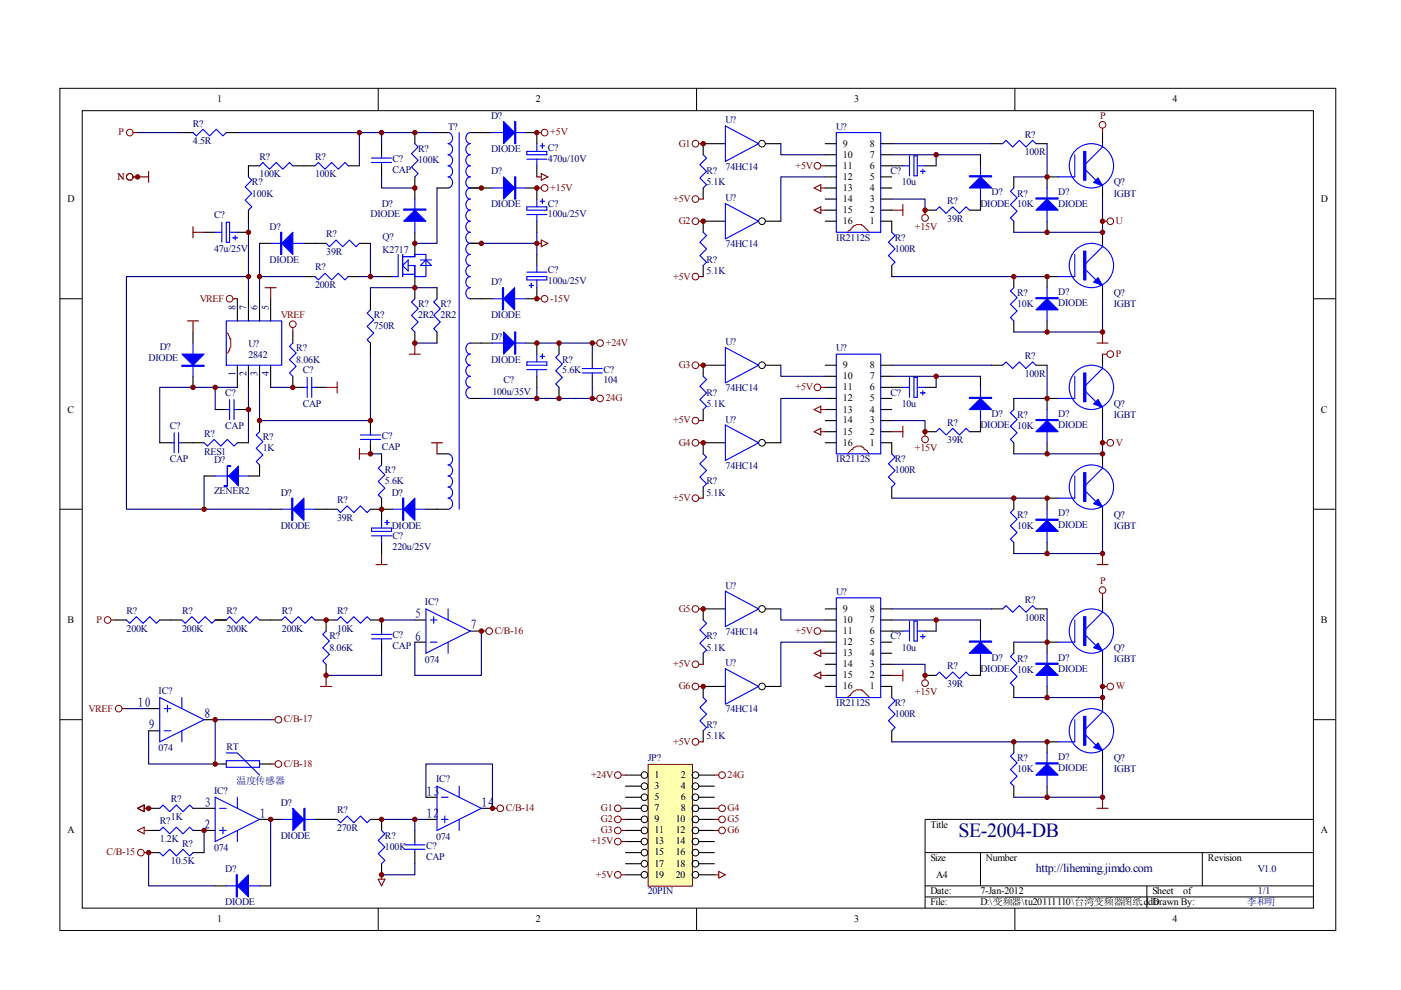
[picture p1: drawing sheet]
<svg xmlns="http://www.w3.org/2000/svg" width="297mm" height="210mm" viewBox="0 0 297 210" stroke-linecap="round" stroke-linejoin="round" font-family="sans-serif">
<g fill="none" stroke="#000" stroke-width=".21">
<path d="M12.7 18.7h270.5v178.6h-270.5zM80.2 18.7v4.7M147.7 18.7v4.7M215.2 18.7v4.7M17.4 23.5h261.1v169h-261.1zM12.7 63.3h4.7M278.4 63.3h4.7M12.7 108h4.7M278.4 108h4.7M12.7 152.6h4.7M278.4 152.6h4.7M278.4 173.7h-82.3v18.8"/>
<path d="M80.2 192.5v4.7M147.7 192.5v4.7M196.1 180.8h82.3M196.1 187.8h82.3M196.1 190.2h82.3M207.9 180.8v7M215.2 192.5v4.7M243.2 187.8v4.7M254.9 180.8v7"/>
<circle cx="161.6" cy="30.5" r=".71"/>
<circle cx="161.6" cy="46.9" r=".71"/>
</g>
<g fill="none" stroke="#000" stroke-width=".23">
<path d="M38.6 28.1h2.3M48 28.1h2.3M55 35.2h-2.3v2.3M62.1 35.2h4.7M73.8 35.2h2.4M80.9 30.5v2.3M80.9 35.2v2.3M88 28.1v2.4M88 37.5v4.7M92.7 28.1h2.3M92.7 39.9h2.3M99.7 28.1h4.7"/>
<path d="M99.7 39.9h4.7M111.5 28.1h2.3v2.4M111.5 39.9h2.3v2.3M113.8 35.2v2.3M149.1 39.9v2.3M153.8 30.5h-4.7v2.3M162.3 30.5h3.3M175 39.9h2.3M175 35.2h2.3M175 37.5h2.3M175 32.8h2.3M175 30.5h2.3"/>
<path d="M186.7 39.9h2.4M186.7 35.2h4.7M186.7 37.5h2.4M186.7 32.8h2.4M186.7 30.5h2.4M196.1 35.2h2.4M207.9 32.8v2.4M210.2 30.5h2.4M214.9 37.5v2.4M219.6 30.5h2.4M224.3 37.5h-2.3v2.4M233.8 28.1v2.4"/>
<path d="M233.8 39.9v2.3M43.3 49.3h2.3M50.3 49.3h2.4M52.7 44.6v2.3M55 51.6h2.4M64.4 51.6h4.7M64.4 58.6h2.4M73.8 58.6h2.4M76.2 51.6h2.3M80.9 58.6h2.3M88 49.3v4.6M88 58.6v4.7"/>
<path d="M99.7 51.6h2.4M113.8 46.9v2.4M113.8 53.9v2.4M149.1 56.3v2.3M153.8 46.9h-4.7v2.4M162.3 46.9h3.3M175 46.9h2.3M175 44.6h2.3M175 42.2h2.3M186.7 46.9h2.4v2.4M186.7 44.6h2.4M186.7 42.2h2.4"/>
<path d="M189.1 56.3v2.3M196.1 44.6h2.4M207.9 42.2v2.4h-2.4M214.9 46.9v2.4M214.9 58.6v2.4M222 46.9v2.4M224.3 58.6h-2.3v2.4M233.8 49.3v2.3M40.9 70.4v2.3M40.9 79.8v2.3M50.3 63.3v4.7M50.3 77.4v4.7"/>
<path d="M52.7 63.3v4.7M52.7 77.4v4.7M55 63.3v4.7M55 77.4v4.7M57.4 63.3v4.7M57.4 77.4v4.7M62.1 70.4v2.3M62.1 79.8v2.3h2.3M78.5 63.3v2.4M78.5 72.7v2.4M88 70.4v2.3M92.7 61v2.3"/>
<path d="M92.7 70.4v2.3M99.7 63.3h4.7M99.7 72.7h4.7M111.5 72.7h2.3v2.4M113.8 61v2.3h-2.3M113.8 79.8v2.3M118.5 72.7v2.4M125.6 75.1v2.3M125.6 79.8v2.3M214.9 68v2.4M222 68v2.4M233.8 61v2.3"/>
<path d="M33.9 93.9h2.3M38.6 93.9h4.7M45.6 86.8h2.4M50.3 93.9h2.4M50.3 86.8h2.4M55 89.2v2.3M55 98.6v2.3h-2.3M66.8 82.1h2.3M78.5 89.2v2.3M78.5 93.9v2.3M80.9 96.2v2.4M92.7 96.2h2.3"/>
<path d="M99.7 84.5h2.4M118.5 82.1v2.4M43.3 100.9h2.3M57.4 108h2.3M66.8 108h4.7M78.5 108h4.7M80.9 105.6v4.7M80.9 115v2.4M90.3 108h4.7M24.5 131.5h2.3M33.9 131.5h4.7M45.6 131.5h2.4"/>
<path d="M55 131.5h4.7M66.8 131.5h4.7M69.1 131.5v2.3M78.5 131.5h2.4v2.3M80.9 136.2v2.3M88 131.5h2.3M88 136.2h2.3M99.7 133.8h2.4M31.5 154.9h2.4M31.5 150.2h2.4M43.3 152.6h2.3M69.1 140.9v2.3"/>
<path d="M31.5 171.4h2.4M31.5 176.1h2.4M40.9 171.4h4.7M40.9 176.1h4.7M45.6 162h2.4M55 162h2.4M55 173.7h4.7M66.8 173.7h4.7M78.5 173.7h2.4v2.4M88 176.1v2.3M90.3 173.7h2.4M90.3 169h2.4"/>
<path d="M102.1 171.4h2.3M31.5 180.8h2.4M40.9 180.8h2.4M45.6 187.8h2.4M55 187.8h2.4M80.9 183.1v2.4M88 180.8v2.3"/>
</g>
<g fill="none" stroke="#00f" stroke-width=".23">
<path d="M40.9 28.1l.7 .7 1.4-1.4 1.4 1.4 1.5-1.4 1.4 1.4 .7-.7M52.7 37.5l.7 .7-1.4 1.4 1.4 1.4-1.4 1.4 1.4 1.5-.7 .7M55 35.2l.7-.7 1.4 1.4 1.5-1.4 1.4 1.4 1.4-1.4 .7 .7M66.8 35.2l.7-.7 1.4 1.4 1.4-1.4 1.4 1.4 1.4-1.4 .7 .7M78.8 33.5h4.2M78.8 34.5h4.2M80.9 32.8v.7M80.9 34.5v.7M88 30.5l.7 .7-1.5 1.4 1.5 1.4-1.5 1.4 1.5 1.4-.7 .7M95 28.1a1.2 1.2 0 0 1 .9 1.2 1.2 1.2 0 0 1-.9 1.2 1.2 1.2 0 0 1 .9 1.1 1.2 1.2 0 0 1-.9 1.2 1.2 1.2 0 0 1 .9 1.2 1.2 1.2 0 0 1-.9 1.2 1.2 1.2 0 0 1 .9 1.1 1.2 1.2 0 0 1-.9 1.2 1.2 1.2 0 0 1 .9 1.2 1.2 1.2 0 0 1-.9 1.2M97.4 28.1v79.9M99.7 28.1a1.2 1.2 0 0 0-.9 1.2 1.2 1.2 0 0 0 .9 1.2 1.21 1.21 0 0 0-.9 1.1 1.21 1.21 0 0 0 .9 1.2 1.2 1.2 0 0 0-.9 1.2 1.2 1.2 0 0 0 .9 1.2 1.2 1.2 0 0 0-.9 1.1 1.2 1.2 0 0 0 .9 1.2 1.2 1.2 0 0 0-.9 1.2 1.2 1.2 0 0 0 .9 1.2 1.2 1.2 0 0 0-.9 1.1 1.2 1.2 0 0 0 .9 1.2 1.2 1.2 0 0 0-.9 1.2 1.2 1.2 0 0 0 .9 1.2 1.2 1.2 0 0 0-.9 1.1 1.2 1.2 0 0 0 .9 1.2 1.21 1.21 0 0 0-.9 1.2 1.21 1.21 0 0 0 .9 1.2 1.2 1.2 0 0 0-.9 1.1 1.2 1.2 0 0 0 .9 1.2 1.2 1.2 0 0 0-.9 1.2 1.2 1.2 0 0 0 .9 1.1 1.2 1.2 0 0 0-.9 1.2 1.2 1.2 0 0 0 .9 1.2 1.2 1.2 0 0 0-.9 1.2 1.2 1.2 0 0 0 .9 1.1 1.2 1.2 0 0 0-.9 1.2 1.2 1.2 0 0 0 .9 1.2 1.2 1.2 0 0 0-.9 1.2 1.2 1.2 0 0 0 .9 1.1"/>
<path d="M104.4 28.1h7.1M104.4 39.9h7.1M111.7 32.1h4.2v.7h-4.2zM111.7 33.7h4.2M113.8 30.5v1.6M113.8 33.7v1.5M114.5 30.9h1M115 30.5v.9M149.1 32.8l.7 .7-1.4 1.4 1.4 1.4-1.4 1.4 1.4 1.5-.7 .7M153.8 26.7l7.1 3.8-7.1 3.7zM177.3 28.1h9.4v21.2h-9.4zM191.4 35.2h1.4"/>
<path d="M192.8 33v4.3M193.8 33h.7v4.3h-.7zM194.5 35.2h1.6M195.2 36.3h.9M195.7 35.9v.9M207.9 35.2v7M212.6 30.5l.7-.7 1.4 1.4 1.4-1.4 1.4 1.4 1.4-1.4 .7 .7M214.9 39.9l-.7 .7 1.4 1.4-1.4 1.4 1.4 1.4-1.4 1.4 .7 .7M222 39.9v7M227.9 32.8v4.7h-3.6M230.2 36.1l2.1 2.1M233.8 30.5v.7l-3.6 3.5"/>
<path d="M233.8 39.4v.5M45.6 49.3h1.4M47 47.1v4.3M48 47.1h.7v4.3h-.7zM48.7 49.3h1.6M49.4 50.4h.9M49.9 50v.9M57.4 51.6h7M66.8 58.6l.7 .7 1.4-1.4 1.4 1.4 1.4-1.4 1.4 1.4 .7-.7M69.1 51.6l.7 .7 1.5-1.4 1.4 1.4 1.4-1.4 1.4 1.4 .7-.7M84.4 53.9v4.7h-1.2M85.4 54.4h2.6v-.5h2.3v4.7h-2.3v-2.3h-1.5"/>
<path d="M85.4 53.9v4.7M85.4 58.2h2.6M85.4 56.3l1.1-1.2v2.4zM88 42.2v7.1M89.1 56.3l1.2-1.2 1.2 1.2zM89.1 55.1h2.4M111.7 58.6h4.2v.7h-4.2zM111.7 43.9h4.2v.7h-4.2zM111.7 45.5h4.2M111.7 57.7h4.2M113.8 42.2v1.7M113.8 45.5v1.4"/>
<path d="M113.8 56.3v1.4M113.8 59.3v1.7M114.5 42.7h1M115 42.2v.9M149.1 49.3l.7 .7-1.4 1.4 1.4 1.4-1.4 1.4 1.4 1.4-.7 .7M153.8 43.1l7.1 3.8-7.1 3.8zM189.1 49.3l.7 .7-1.4 1.4 1.4 1.4-1.4 1.4 1.4 1.4-.7 .7M198.5 44.6l.7-.7 1.4 1.4 1.4-1.4 1.4 1.4 1.4-1.4 .7 .7M227.9 53.9v4.7h-3.6M230.2 57.2l2.1 2.1M233.8 51.6v.7l-3.6 3.5M40.9 72.7v7.1"/>
<path d="M48 68h11.7v9.4h-11.7zM62.1 72.7l-.7 .7 1.4 1.5-1.4 1.4 1.4 1.4-1.4 1.4 .7 .7M78.5 65.7l-.7 .7 1.5 1.4-1.5 1.4 1.5 1.4-1.5 1.4 .7 .7M88 63.3l-.8 .7 1.5 1.5-1.5 1.4 1.5 1.4-1.5 1.4 .8 .7M92.7 63.3l-.8 .7 1.5 1.5-1.5 1.4 1.5 1.4-1.5 1.4 .8 .7M99.7 72.7a1.2 1.2 0 0 0-.9 1.2 1.2 1.2 0 0 0 .9 1.2 1.2 1.2 0 0 0-.9 1.2 1.2 1.2 0 0 0 .9 1.1 1.21 1.21 0 0 0-.9 1.2 1.21 1.21 0 0 0 .9 1.2 1.2 1.2 0 0 0-.9 1.2 1.2 1.2 0 0 0 .9 1.1 1.2 1.2 0 0 0-.9 1.2 1.2 1.2 0 0 0 .9 1.2M104.4 63.3h7.1M104.4 72.7h7.1M111.7 76.7h4.2v.7h-4.2zM111.7 78.4h4.2M112.2 60.5h.9M112.6 60.1v.9"/>
<path d="M113.8 75.1v1.6M113.8 78.4v1.4M114.5 75.6h1M115 75.1v.9M118.5 75.1l-.7 .7 1.4 1.4-1.4 1.4 1.4 1.4-1.4 1.4 .7 .7M123.5 78.1h4.2M123.5 79.1h4.2M125.6 77.4v.7M125.6 79.1v.7M214.9 61l-.7 .7 1.4 1.4-1.4 1.4 1.4 1.4-1.4 1.4 .7 .7M222 61v7M233.8 60.5v.5"/>
<path d="M36.2 93.9h.7M36.9 91.8v4.2M37.9 93.9h.7M37.9 91.8v4.2M43.3 93.9l.7 .7 1.4-1.4 1.4 1.4 1.4-1.4 1.4 1.4 .7-.7M48 86.8h.7M48.7 84.7v4.2M49.6 86.8h.7M49.6 84.7v4.2M55 91.5l-.7 .7 1.4 1.4-1.4 1.5 1.4 1.4-1.4 1.4 .7 .7M64.4 82.1h.7M65.1 80v4.2"/>
<path d="M66.1 82.1h.7M66.1 80v4.2M76.4 93.2h4.3M76.4 92.2h4.3M78.5 91.5v.7M78.5 93.2v.7M80.9 98.6l-.7 .7 1.4 1.4-1.4 1.4 1.4 1.4-1.4 1.4 .7 .7M95 96.2a1.2 1.2 0 0 1 .9 1.2 1.2 1.2 0 0 1-.9 1.2 1.2 1.2 0 0 1 .9 1.1 1.2 1.2 0 0 1-.9 1.2 1.2 1.2 0 0 1 .9 1.2 1.2 1.2 0 0 1-.9 1.2 1.2 1.2 0 0 1 .9 1.1 1.2 1.2 0 0 1-.9 1.2 1.2 1.2 0 0 1 .9 1.2 1.2 1.2 0 0 1-.9 1.2M45.6 100.9h7.1M59.7 108h7.1M71.5 108l.7 .7 1.4-1.4 1.4 1.4 1.4-1.4 1.4 1.4 .7-.7M78.8 112h4.2v.7h-4.2z"/>
<path d="M78.8 113.6h4.2M80.9 110.3v1.7M80.9 113.6v1.4M81.6 110.8h.9M82.1 110.3v1M83.2 108h7.1M26.8 131.5l.7 .7 1.4-1.4 1.4 1.4 1.4-1.4 1.5 1.4 .7-.7M38.6 131.5l.7 .7 1.4-1.4 1.4 1.4 1.4-1.4 1.4 1.4 .7-.7M48 131.5l.7-.7 1.4 1.4 1.4-1.4 1.4 1.4 1.4-1.4 .7 .7M59.7 131.5l.7-.7 1.4 1.4 1.5-1.4 1.4 1.4 1.4-1.4 .7 .7M69.1 133.8l-.7 .7 1.4 1.4-1.4 1.4 1.4 1.4-1.4 1.4 .7 .8M71.5 131.5l.7-.7 1.4 1.4 1.4-1.4 1.4 1.4 1.4-1.4 .7 .7"/>
<path d="M78.8 134.5h4.2M78.8 135.4h4.2M80.9 133.8v.7M80.9 135.4v.8M90.3 129.1l9.4 4.7-9.4 4.7zM91.2 136.2h1.5M91.2 131.5h1.5M91.9 130.8v1.4M95 129.1v2.4M95 136.2v2.3M33.9 147.9l9.4 4.7-9.4 4.7zM34.8 154.9h1.4"/>
<path d="M34.8 150.2h1.4M35.5 149.5v1.4M38.6 147.9v2.3M38.6 154.9v2.4M48 159.6h2.3l4.7 4.7M33.9 171.4l.7-.7 1.4 1.4 1.4-1.4 1.4 1.4 1.4-1.4 .7 .7M33.9 176.1l.7-.7 1.4 1.4 1.4-1.4 1.4 1.4 1.4-1.4 .7 .7M45.6 169l9.4 4.7-9.4 4.7zM46.6 171.4h1.4M46.6 176.1h1.4M47.3 175.4v1.4M48 161.3h7v1.4h-7z"/>
<path d="M50.3 169v2.4M50.3 176.1v2.3M59.7 173.7h7.1M71.5 173.7l.7 .7 1.4-1.4 1.4 1.4 1.4-1.4 1.4 1.4 .7-.7M80.9 176.1l.7 .7-1.4 1.4 1.4 1.4-1.4 1.4 1.4 1.4-.7 .7M85.8 179.1h4.3M88 178.4v.7M92.7 166.7l9.4 4.7-9.4 4.7zM93.6 173.7h1.4M93.6 169h1.4M94.3 173v1.4M97.4 166.7v2.3"/>
<path d="M97.4 173.7v2.4M33.9 180.8l.7 .7 1.4-1.4 1.4 1.4 1.4-1.4 1.4 1.4 .7-.7M48 187.8h7M85.8 180.1h4.3M88 180.1v.7"/>
<circle cx="231.4" cy="35.2" r="4.7"/>
<circle cx="231.4" cy="56.3" r="4.7"/>
</g>
<g fill="#00f" stroke="#00f" stroke-width=".23">
<path d="M85.6 46.9l2.4-2.3 2.3 2.3z"/>
<path d="M59.7 51.6l2.4-2.3v4.6z"/>
<path d="M38.6 75.1h4.7l-2.4 2.3z"/>
<path d="M85.6 108l2.4-2.4v4.7z"/>
<path d="M62.1 108l2.3-2.4v4.7z"/>
<path d="M48.4 100.9l2.2-2.1v4.2z"/>
<path d="M50.3 187.8l2.4-2.3v4.7z"/>
<path d="M62.1 171.4l2.3 2.3-2.3 2.4z"/>
<path d="M106.8 25.8l2.3 2.3-2.3 2.4z"/>
<path d="M106.8 37.5l2.3 2.4-2.3 2.3z"/>
<path d="M109.1 61v4.7l-2.3-2.4z"/>
<path d="M106.8 70.4l2.3 2.3-2.3 2.4z"/>
<path d="M231.9 38.7l.9-1 1 1.7z"/>
<path d="M232.8 58.9l1 1.6-1.9-.7z"/>
<path d="M219.6 44.6l2.4-2.4 2.3 2.4z"/>
<path d="M219.6 65.7l2.4-2.4 2.3 2.4z"/>
<path d="M205.5 39.9l2.4-2.4 2.3 2.4z"/>
<path d="M85.6 44.3h4.7v.3h-4.7z" fill-rule="evenodd"/>
<path d="M59.5 49.3h.2v4.6h-.2z" fill-rule="evenodd"/>
<path d="M38.6 77.4h4.7v.3h-4.7z" fill-rule="evenodd"/>
<path d="M85.4 105.6h.2v4.7h-.2z" fill-rule="evenodd"/>
<path d="M61.8 105.6h.3v4.7h-.3z" fill-rule="evenodd"/>
<path d="M48.2 98.8h.7h-.7v4.2h-.7h.7z" fill-rule="evenodd"/>
<path d="M50.1 185.5h.2v4.7h-.2z" fill-rule="evenodd"/>
<path d="M64.4 171.4h.3v4.7h-.3z" fill-rule="evenodd"/>
<path d="M109.1 25.8h.3v4.7h-.3z" fill-rule="evenodd"/>
<path d="M109.1 37.5h.3v4.7h-.3z" fill-rule="evenodd"/>
<path d="M106.5 61h.3v4.7h-.3z" fill-rule="evenodd"/>
<path d="M109.1 70.4h.3v4.7h-.3z" fill-rule="evenodd"/>
<path d="M229.8 32.1h.4v6.1h-.4z" fill-rule="evenodd"/>
<path d="M229.8 53.2h.4v6.1h-.4z" fill-rule="evenodd"/>
<path d="M219.6 42h4.7v.2h-4.7z" fill-rule="evenodd"/>
<path d="M219.6 63.1h4.7v.2h-4.7z" fill-rule="evenodd"/>
<path d="M205.5 37.3h4.7v.2h-4.7z" fill-rule="evenodd"/>
</g>
<g fill="none" stroke="#800000" stroke-width=".21">
<circle cx="27.5" cy="37.5" r=".71"/>
<circle cx="27.5" cy="28.1" r=".71"/>
<circle cx="115.5" cy="39.9" r=".71"/>
<circle cx="115.5" cy="28.1" r=".71"/>
<circle cx="147.5" cy="30.5" r=".71"/>
<circle cx="173.3" cy="35.2" r=".71"/>
<circle cx="233.8" cy="26.5" r=".71"/>
<circle cx="147.5" cy="46.9" r=".71"/>
<circle cx="147.5" cy="42.2" r=".71"/>
<circle cx="147.5" cy="58.6" r=".71"/>
<circle cx="196.1" cy="46.2" r=".71"/>
<circle cx="235.4" cy="46.9" r=".7"/>
<circle cx="48.7" cy="63.3" r=".71"/>
<circle cx="62.1" cy="68.7" r=".71"/>
<circle cx="115.5" cy="63.3" r=".71"/>
<circle cx="127.2" cy="72.7" r=".71"/>
<circle cx="127.2" cy="84.5" r=".71"/>
<circle cx="22.8" cy="131.5" r=".7"/>
<circle cx="103.7" cy="133.8" r=".71"/>
<circle cx="25.2" cy="150.2" r=".71"/>
<circle cx="59" cy="152.6" r=".71"/>
<circle cx="59" cy="162" r=".71"/>
<circle cx="106.1" cy="171.4" r=".71"/>
<circle cx="29.9" cy="180.8" r=".7"/>
</g>
<g fill="none" stroke="#800000" stroke-width=".23">
<path d="M28.2 28.1h1M28.2 37.5h3.3M31.5 36.3v2.4M113.8 28.1h1M113.8 37.5h1M113.8 39.9h1M114.8 36.8l1.4 .7-1.4 .7zM148.2 30.5h.9M172.6 39.9l1.4-.7v1.4zM174 39.9h1M174 35.2h1M233.8 27.2v.9"/>
<path d="M40.9 48.1v2.3M40.9 49.3h2.4M113.8 51.6h1M114.8 50.9l1.4 .7-1.4 .7zM148.2 46.9h.9M148.2 42.2h.9M148.2 58.6h.9M172.6 44.6l1.4-.7v1.4zM174 44.6h1M189.1 44.6h2.3M191.4 43.4v2.3M196.1 44.6v.9"/>
<path d="M233.8 46.9h.9M39.7 68h2.4M40.9 68v2.4M49.4 63.3h.9M56.2 61h2.4M57.4 61v2.3M62.1 69.5v.9M86.8 75.1h2.3M88 72.7v2.4M113.8 63.3h1M125.6 72.7h.9M232.6 72.7h2.3"/>
<path d="M233.8 70.4v2.3M69.1 82.1h2.4M71.5 81v2.3M76.2 95.1v2.3M76.2 96.2h2.3M91.5 93.9h2.3M92.7 93.9v2.3M125.6 84.5h.9M79.7 119.7h2.4M80.9 117.4v2.3M23.5 131.5h1M102.1 133.8h.9"/>
<path d="M25.9 150.2h.9M57.4 152.6h.9M68 145.5h2.3M69.1 143.2v2.3M29.2 171.4l1.4-.7v1.4zM29.2 176.1l1.4-.7v1.4zM30.6 171.4h.9M30.6 176.1h.9M57.4 162h.9M104.4 171.4h1M30.6 180.8h.9M80.2 186.4h1.4l-.7 1.4z"/>
<path d="M80.9 185.5v.9"/>
</g>
<g fill="#800000" stroke="#800000" stroke-width=".21">
<circle cx="29.2" cy="37.5" r=".47"/>
<circle cx="55" cy="58.6" r=".47"/>
<circle cx="78.5" cy="58.6" r=".47"/>
<circle cx="88" cy="28.1" r=".47"/>
<circle cx="80.9" cy="28.1" r=".47"/>
<circle cx="88" cy="39.9" r=".47"/>
<circle cx="88" cy="51.6" r=".47"/>
<circle cx="88" cy="72.7" r=".47"/>
<circle cx="40.9" cy="82.1" r=".47"/>
<circle cx="52.7" cy="86.8" r=".47"/>
<circle cx="45.6" cy="82.1" r=".47"/>
<circle cx="62.1" cy="82.1" r=".47"/>
<circle cx="88" cy="61" r=".47"/>
<circle cx="78.5" cy="89.2" r=".47"/>
<circle cx="55" cy="89.2" r=".47"/>
<circle cx="52.7" cy="58.6" r=".47"/>
<circle cx="43.3" cy="108" r=".47"/>
<circle cx="52.7" cy="49.3" r=".47"/>
<circle cx="69.1" cy="131.5" r=".47"/>
<circle cx="102.1" cy="133.8" r=".47"/>
<circle cx="80.9" cy="131.5" r=".47"/>
<circle cx="69.1" cy="143.2" r=".47"/>
<circle cx="45.6" cy="162" r=".47"/>
<circle cx="45.6" cy="152.6" r=".47"/>
<circle cx="31.5" cy="171.4" r=".47"/>
<circle cx="57.4" cy="173.7" r=".47"/>
<circle cx="43.3" cy="176.1" r=".47"/>
<circle cx="80.9" cy="173.7" r=".47"/>
<circle cx="88" cy="173.7" r=".47"/>
<circle cx="80.9" cy="185.5" r=".47"/>
<circle cx="104.4" cy="171.4" r=".47"/>
<circle cx="31.5" cy="180.8" r=".47"/>
<circle cx="102.1" cy="39.9" r=".47"/>
<circle cx="113.8" cy="28.1" r=".47"/>
<circle cx="113.8" cy="39.9" r=".47"/>
<circle cx="113.8" cy="63.3" r=".47"/>
<circle cx="102.1" cy="51.6" r=".47"/>
<circle cx="113.8" cy="51.6" r=".47"/>
<circle cx="113.8" cy="84.5" r=".47"/>
<circle cx="125.6" cy="84.5" r=".47"/>
<circle cx="118.5" cy="84.5" r=".47"/>
<circle cx="125.6" cy="72.7" r=".47"/>
<circle cx="113.8" cy="72.7" r=".47"/>
<circle cx="118.5" cy="72.7" r=".47"/>
<circle cx="80.9" cy="108" r=".47"/>
<circle cx="78.5" cy="96.2" r=".47"/>
<circle cx="76.2" cy="28.1" r=".47"/>
<circle cx="196.1" cy="44.6" r=".47"/>
<circle cx="233.8" cy="49.3" r=".47"/>
<circle cx="222" cy="49.3" r=".47"/>
<circle cx="222" cy="37.5" r=".47"/>
<circle cx="198.5" cy="32.8" r=".47"/>
<circle cx="214.9" cy="58.6" r=".47"/>
<circle cx="222" cy="58.6" r=".47"/>
<circle cx="222" cy="70.4" r=".47"/>
<circle cx="233.8" cy="70.4" r=".47"/>
<circle cx="233.8" cy="46.9" r=".47"/>
<circle cx="149.1" cy="30.5" r=".47"/>
<circle cx="149.1" cy="46.9" r=".47"/>
</g>
<path d="M179.7 49.3l.4-.5h.3v-.3l.4-.4a2.17 2.17 0 0 1 1.9-.5v.2h.3l1.4 1.5M48 70.4l.4 .5 .3 .4v.5h.2v1.9l-.2 .2v.5h-.3v.2l-.4 .5" fill="none" stroke="#f00" stroke-width=".23"/>
<g fill="none" stroke="#000080" stroke-width=".23">
<path d="M29.2 28.1h9.4M50.3 28.1h42.4M76.2 28.1v7.1M80.9 37.5v2.4h7.1M80.9 28.1v2.4M92.7 39.9v11.7h-4.7M165.6 30.5v2.3h9.4M175 37.5h-9.4v9.4M189.1 30.5h21.1M189.1 32.8h18.8M198.5 32.8v2.4M222 30.5v7h-7.1"/>
<path d="M52.7 58.6h-25.9v49.4h30.6M52.7 46.9v16.4M55 51.6v11.7M55 58.6h9.4M76.2 58.6h4.7M78.5 51.6v7M102.1 51.6h11.7M113.8 49.3v4.6M189.1 42.2h7v2.4M189.1 58.6h32.9M233.8 42.2v7.1h-18.9M78.5 75.1v14.1h-23.5v-7.1"/>
<path d="M88 72.7h4.7M92.7 61h-14.2v2.3M113.8 72.7h11.8v2.4M233.8 63.3v7.1h-18.9M45.6 82.1v4.7M50.3 82.1h-16.4v11.8M52.7 82.1v11.8M57.4 82.1h4.7M78.5 96.2h2.4M113.8 82.1v2.4h-11.7M125.6 82.1v2.4h-11.8M43.3 100.9v7.1"/>
<path d="M80.9 138.5v4.7h-11.8M80.9 131.5h7.1M102.1 133.8v9.4h-14.1v-7M26.8 150.2h4.7M57.4 152.6h-11.8v9.4h-14.1v-7.1M43.3 176.1v4.7M57.4 173.7v14.1M80.9 173.7h9.4M88 173.7v2.4M90.3 169v-7h14.1v9.4M31.5 180.8v7h14.1M88 183.1v2.4h-7.1"/>
</g>
<path d="M137.5 162.2h9.3v25.7h-9.3z" fill="#ffffb0"/>
<g fill="none" stroke="#800000" stroke-width=".21">
<path d="M137.4 162.1h9.4v25.8h-9.4z"/>
<circle cx="147.5" cy="77.4" r=".71"/>
<circle cx="235.4" cy="75.1" r=".7"/>
<circle cx="147.5" cy="93.9" r=".71"/>
<circle cx="147.5" cy="89.2" r=".71"/>
<circle cx="173.3" cy="82.1" r=".71"/>
<circle cx="196.1" cy="93.2" r=".71"/>
<circle cx="235.4" cy="93.9" r=".7"/>
<circle cx="147.5" cy="105.6" r=".71"/>
<circle cx="147.4" cy="129.1" r=".71"/>
<circle cx="173.3" cy="133.8" r=".71"/>
<circle cx="233.8" cy="125.1" r=".71"/>
<circle cx="147.4" cy="157.3" r=".71"/>
<circle cx="147.4" cy="145.5" r=".71"/>
<circle cx="147.4" cy="140.8" r=".71"/>
<circle cx="196.1" cy="144.8" r=".71"/>
<circle cx="235.4" cy="145.5" r=".71"/>
<circle cx="131" cy="173.7" r=".71"/>
<circle cx="131" cy="176.1" r=".71"/>
<circle cx="131" cy="164.3" r=".71"/>
<circle cx="131" cy="171.4" r=".71"/>
<circle cx="131" cy="178.4" r=".71"/>
<circle cx="153.1" cy="173.7" r=".71"/>
<circle cx="153.1" cy="176.1" r=".71"/>
<circle cx="153.1" cy="164.3" r=".71"/>
<circle cx="153.1" cy="171.4" r=".71"/>
<circle cx="131" cy="185.5" r=".71"/>
</g>
<g fill="none" stroke="#000" stroke-width=".21">
<circle cx="161.6" cy="77.4" r=".71"/>
<circle cx="161.6" cy="93.9" r=".71"/>
<circle cx="161.6" cy="129.1" r=".71"/>
<circle cx="161.6" cy="145.5" r=".71"/>
<circle cx="136.6" cy="173.7" r=".71"/>
<circle cx="136.6" cy="176.1" r=".71"/>
<circle cx="136.6" cy="164.3" r=".7"/>
<circle cx="136.6" cy="171.4" r=".7"/>
<circle cx="136.6" cy="169" r=".7"/>
<circle cx="136.6" cy="178.4" r=".7"/>
<circle cx="136.6" cy="166.7" r=".7"/>
<circle cx="147.4" cy="173.7" r=".71"/>
<circle cx="147.4" cy="176.1" r=".71"/>
<circle cx="147.5" cy="164.3" r=".71"/>
<circle cx="147.5" cy="171.4" r=".71"/>
<circle cx="147.5" cy="169" r=".71"/>
<circle cx="147.5" cy="178.4" r=".71"/>
<circle cx="147.5" cy="166.7" r=".71"/>
<circle cx="136.6" cy="180.8" r=".7"/>
<circle cx="136.6" cy="183.1" r=".7"/>
<circle cx="136.6" cy="185.5" r=".7"/>
<circle cx="147.5" cy="180.8" r=".71"/>
<circle cx="147.5" cy="183.1" r=".71"/>
<circle cx="147.5" cy="185.5" r=".71"/>
</g>
<g fill="none" stroke="#000" stroke-width=".23">
<path d="M153.8 77.4h-4.7v2.4M162.3 77.4h3.3M175 79.8h2.3M175 77.4h2.3M186.7 79.8h2.4M186.7 77.4h2.4M207.9 79.8v2.3M210.2 77.4h2.4M219.6 77.4h2.4M233.8 75.1v2.3M149.1 86.8v2.4M153.8 93.9h-4.7v2.3"/>
<path d="M162.3 93.9h3.3M175 93.9h2.3M175 91.5h2.3M175 89.2h2.3M175 86.8h2.3M175 84.5h2.3M175 82.1h2.3M186.7 93.9h2.4v2.3M186.7 91.5h2.4M186.7 89.2h2.4M186.7 86.8h2.4M186.7 84.5h2.4"/>
<path d="M186.7 82.1h4.7M196.1 91.5h2.4M196.1 82.1h2.4M207.9 89.2v2.3h-2.4M214.9 84.5v2.3M214.9 93.9v2.3M222 93.9v2.3M224.3 84.5h-2.3v2.3M233.8 86.8v2.4M233.8 96.2v2.4M149.1 103.3v2.3M189.1 103.3v2.3"/>
<path d="M214.9 105.6v2.4M214.9 115v2.4M222 115v2.4M224.3 105.6h-2.3v2.4M233.8 108v2.3M149.1 138.5v2.4M153.8 129.1h-4.7v2.4M162.3 129.1h3.3M175 138.5h2.3M175 136.2h2.3M175 133.8h2.3M175 131.5h2.3"/>
<path d="M175 129.1h2.3M186.7 138.5h2.4M186.7 136.2h2.4M186.7 133.8h4.7M186.7 131.5h2.4M186.7 129.1h2.4M196.1 133.8h2.4M207.9 131.5v2.3M210.2 129.1h2.4M214.9 136.2v2.3M219.6 129.1h2.4M224.3 136.2h-2.3v2.3"/>
<path d="M233.8 126.8v2.3M233.8 138.5v2.4M149.1 154.9v2.4M153.8 145.5h-4.7v2.4M162.3 145.5h3.3M175 145.5h2.3M175 143.2h2.3M175 140.9h2.3M186.7 145.5h2.4v2.4M186.7 143.2h2.4M186.7 140.9h2.4M189.1 154.9v2.4"/>
<path d="M196.1 143.2h2.4M207.9 140.9v2.3h-2.4M214.9 145.5v2.4M214.9 157.3v2.3M222 145.5v2.4M224.3 157.3h-2.3v2.3M233.8 147.9v2.3M233.8 159.6v2.4M132.6 164.3h3.3M132.6 166.7h3.3M132.6 169h3.3M132.6 171.4h3.3"/>
<path d="M132.6 173.7h3.3M132.6 176.1h3.3M132.6 178.4h3.3M148.2 164.3h3.2M148.2 166.7h3.2M148.2 169h3.2M148.2 171.4h3.2M148.2 173.7h3.2M148.2 176.1h3.2M148.2 178.4h3.2M214.9 166.7v2.3M222 166.7v2.3"/>
<path d="M132.6 180.8h3.3M132.6 183.1h3.3M132.6 185.5h3.3M148.2 180.8h3.2M148.2 183.1h3.2M148.2 185.5h3.2"/>
</g>
<g fill="none" stroke="#800000" stroke-width=".23">
<path d="M148.2 77.4h.9M233.8 75.1h.9M148.2 93.9h.9M148.2 89.2h.9M172.6 86.8l1.4-.7v1.4zM172.6 91.5l1.4-.7v1.4zM174 91.5h1M174 82.1h1M174 86.8h1M189.1 91.5h2.3M191.4 90.4v2.3M196.1 91.5v1"/>
<path d="M233.8 93.9h.9M148.2 105.6h.9M232.6 119.7h2.3M233.8 117.4v2.3M148.2 129.1h.9M172.6 138.5l1.4-.7v1.4zM174 133.8h1M174 138.5h1M233.8 125.8v1M148.2 145.5h.9M148.2 140.9h.9M148.2 157.3h.9"/>
<path d="M172.6 143.2l1.4-.7v1.4zM174 143.2h1M189.1 143.2h2.3M191.4 142v2.4M196.1 143.2v.9M233.8 145.5h.9M131.7 164.3h.9M131.7 178.4h.9M131.7 171.4h.9M131.7 173.7h.9M131.7 176.1h.9M151.4 164.3h1"/>
<path d="M151.4 171.4h1M151.4 173.7h1M151.4 176.1h1M232.6 171.4h2.3M233.8 169v2.4M131.7 185.5h.9M151.4 185.5h1M152.4 184.8l1.4 .7-1.4 .7z"/>
</g>
<path d="M179.7 96.2l.9-.9h.2a1.27 1.27 0 0 1 1.7-.7l.5 .2 .2 .5 .7 .2v.3l.5 .4M179.7 147.9l.4-.5h.3v-.2l.4-.5a2.18 2.18 0 0 1 1.9-.4v.2h.3l1.4 1.4" fill="none" stroke="#f00" stroke-width=".23"/>
<g fill="none" stroke="#00f" stroke-width=".23">
<path d="M149.1 79.8l.7 .7-1.4 1.4 1.4 1.4-1.4 1.4 1.4 1.4-.7 .7M153.8 73.7l7.1 3.7-7.1 3.8zM177.3 75.1h9.4v21.1h-9.4zM212.6 77.4l.7-.7 1.4 1.4 1.4-1.4 1.4 1.4 1.4-1.4 .7 .7M227.9 79.8v4.7h-3.6M233.8 77.4v.7l-3.6 3.6M149.1 96.2l.7 .7-1.4 1.4 1.4 1.4-1.4 1.5 1.4 1.4-.7 .7M153.8 90.1l7.1 3.8-7.1 3.7zM189.1 96.2l.7 .7-1.4 1.4 1.4 1.4-1.4 1.5 1.4 1.4-.7 .7M191.4 82.1h1.4M192.8 80v4.2M193.8 80h.7v4.2h-.7z"/>
<path d="M194.5 82.1h1.6M195.2 83.3h.9M195.7 82.8v1M198.5 91.5l.7-.7 1.4 1.4 1.4-1.4 1.4 1.4 1.4-1.4 .7 .7M207.9 82.1v7.1M214.9 86.8l-.7 .7 1.4 1.4-1.4 1.5 1.4 1.4-1.4 1.4 .7 .7M222 86.8v7.1M230.2 83.1l2.1 2.1M233.8 98.6v.7l-3.6 3.5M233.8 86.4v.4M214.9 108l-.7 .7 1.4 1.4-1.4 1.4 1.4 1.4-1.4 1.4 .7 .7M222 108v7"/>
<path d="M227.9 100.9v4.7h-3.6M230.2 104.2l2.1 2.1M233.8 107.5v.5M149.1 131.5l.7 .7-1.4 1.4 1.4 1.4-1.4 1.4 1.4 1.4-.7 .7M153.8 125.3l7.1 3.8-7.1 3.8zM177.3 126.8h9.4v21.1h-9.4zM191.4 133.8h1.4M192.8 131.7v4.2M193.8 131.7h.7v4.2h-.7zM194.5 133.8h1.6M195.2 135h.9M195.7 134.5v.9"/>
<path d="M207.9 133.8v7.1M212.6 129.1l.7-.7 1.4 1.4 1.4-1.4 1.4 1.4 1.4-1.4 .7 .7M214.9 138.5l-.7 .7 1.4 1.4-1.4 1.4 1.4 1.4-1.4 1.4 .7 .7M222 138.5v7M227.9 131.5v4.7h-3.6M230.2 134.7l2.1 2.2M233.8 129.1v.7l-3.6 3.5M233.8 138v.5M149.1 147.9l.7 .7-1.4 1.4 1.4 1.4-1.4 1.4 1.4 1.4-.7 .7M153.8 141.8l7.1 3.7-7.1 3.8zM189.1 147.9l.7 .7-1.4 1.4 1.4 1.4-1.4 1.4 1.4 1.4-.7 .7M198.5 143.2l.7-.7 1.4 1.4 1.4-1.4 1.4 1.4 1.4-1.4 .7 .7"/>
<path d="M214.9 159.6l-.7 .7 1.4 1.5-1.4 1.4 1.4 1.4-1.4 1.4 .7 .7M222 159.6v7.1M227.9 152.6v4.7h-3.6M230.2 155.9l2.1 2.1M233.8 150.2v.7l-3.6 3.6M233.8 159.2v.4"/>
<circle cx="231.4" cy="82.1" r="4.7"/>
<circle cx="231.4" cy="103.3" r="4.7"/>
<circle cx="231.4" cy="133.8" r="4.7"/>
<circle cx="231.4" cy="154.9" r="4.7"/>
</g>
<g fill="#00f" stroke="#00f" stroke-width=".23">
<path d="M231.9 85.7l.9-1 1 1.7z"/>
<path d="M232.8 105.9l1 1.6-1.9-.7z"/>
<path d="M219.6 91.5l2.4-2.3 2.3 2.3z"/>
<path d="M219.6 112.7l2.4-2.4 2.3 2.4z"/>
<path d="M205.5 86.8l2.4-2.3 2.3 2.3z"/>
<path d="M232.8 136.4l1 1.6-1.9-.7z"/>
<path d="M232.8 157.5l1 1.7-1.9-.7z"/>
<path d="M219.6 143.2l2.4-2.3 2.3 2.3z"/>
<path d="M219.6 164.3l2.4-2.3 2.3 2.3z"/>
<path d="M205.5 138.5l2.4-2.3 2.3 2.3z"/>
<path d="M229.8 79.1h.4v6.1h-.4z" fill-rule="evenodd"/>
<path d="M229.8 100.2h.4v6.1h-.4z" fill-rule="evenodd"/>
<path d="M219.6 88.9h4.7v.3h-4.7z" fill-rule="evenodd"/>
<path d="M219.6 110.1h4.7v.2h-4.7z" fill-rule="evenodd"/>
<path d="M205.5 84.2h4.7v.3h-4.7z" fill-rule="evenodd"/>
<path d="M229.8 130.8h.4v6.1h-.4z" fill-rule="evenodd"/>
<path d="M229.8 151.9h.4v6.1h-.4z" fill-rule="evenodd"/>
<path d="M219.6 140.6h4.7v.3h-4.7z" fill-rule="evenodd"/>
<path d="M219.6 161.8h4.7v.2h-4.7z" fill-rule="evenodd"/>
<path d="M205.5 135.9h4.7v.3h-4.7z" fill-rule="evenodd"/>
</g>
<g fill="none" stroke="#000080" stroke-width=".23">
<path d="M165.6 77.4v2.4h9.4M189.1 77.4h21.1M189.1 79.8h18.8M198.5 79.8v2.3M222 77.4v7.1h-7.1M175 84.5h-9.4v9.4M189.1 89.2h7v2.3M233.8 89.2v7h-18.9M189.1 105.6h32.9M233.8 110.3v7.1h-18.9M165.6 129.1v2.4h9.4M175 136.2h-9.4v9.3"/>
<path d="M189.1 129.1h21.1M189.1 131.5h18.8M198.5 131.5v2.3M222 129.1v7.1h-7.1M189.1 140.9h7v2.3M189.1 157.3h32.9M233.8 140.9v7h-18.9M233.8 162v7h-18.9"/>
</g>
<g fill="#800000" stroke="#800000" stroke-width=".21">
<circle cx="222" cy="84.5" r=".47"/>
<circle cx="222" cy="105.6" r=".47"/>
<circle cx="233.8" cy="96.2" r=".47"/>
<circle cx="222" cy="96.2" r=".47"/>
<circle cx="222" cy="117.4" r=".47"/>
<circle cx="196.1" cy="91.5" r=".47"/>
<circle cx="233.8" cy="117.4" r=".47"/>
<circle cx="214.9" cy="105.6" r=".47"/>
<circle cx="198.5" cy="79.8" r=".47"/>
<circle cx="222" cy="136.2" r=".47"/>
<circle cx="222" cy="157.3" r=".47"/>
<circle cx="233.8" cy="147.9" r=".47"/>
<circle cx="222" cy="147.9" r=".47"/>
<circle cx="222" cy="169" r=".47"/>
<circle cx="196.1" cy="143.2" r=".47"/>
<circle cx="233.8" cy="169" r=".47"/>
<circle cx="214.9" cy="157.3" r=".47"/>
<circle cx="198.5" cy="131.5" r=".47"/>
<circle cx="149.1" cy="77.4" r=".47"/>
<circle cx="149.1" cy="93.9" r=".47"/>
<circle cx="149.1" cy="129.1" r=".47"/>
<circle cx="149.1" cy="145.5" r=".47"/>
<circle cx="233.8" cy="93.9" r=".47"/>
<circle cx="233.8" cy="145.5" r=".47"/>
</g>
<text font-size="4.2" fill="#000080" x="203.2" y="177.4">SE-2004-DB</text>
<g font-size="2.8" fill="#000080">
<text x="88" y="131.1">5</text>
<text x="88" y="135.8">6</text>
<text x="99.7" y="133.4">7</text>
<text x="29.1" y="149.9">10</text>
<text x="31.5" y="154.6">9</text>
<text x="43.3" y="152.2">8</text>
<text x="43.3" y="171">3</text>
<text x="55" y="173.4">1</text>
<text x="90.3" y="173.4">12</text>
<text x="90.3" y="168.7">13</text>
<text x="102" y="171">14</text>
<text x="43.3" y="175.7">2</text>
</g>
<text font-size="2.5" fill="#000080" x="219.6" y="184.8">http://liheming.jimdo.com</text>
<g font-size="2.1">
<text x="46.1" y="21.7">1</text>
<text x="113.6" y="21.7">2</text>
<text x="181.1" y="21.7">3</text>
<text x="248.6" y="21.7">4</text>
<text x="178.7" y="31.1">9</text>
<text x="178.7" y="33.5">10</text>
<text x="178.7" y="35.7">11</text>
<text x="184.4" y="35.7">6</text>
<text x="184.4" y="33.5">7</text>
<text x="184.4" y="31.1">8</text>
<text x="178.7" y="38.1">12</text>
<text x="178.7" y="40.5">13</text>
<text x="184.4" y="40.5">4</text>
<text x="184.4" y="38.1">5</text>
<text x="14.3" y="42.8">D</text>
<text x="178.7" y="42.8">14</text>
<text x="178.7" y="45.1">15</text>
<text x="178.7" y="47.5">16</text>
<text x="184.4" y="47.5">1</text>
<text x="184.4" y="45.1">2</text>
<text x="184.4" y="42.8">3</text>
<text x="280.1" y="42.8">D</text>
<text x="178.7" y="78.1">9</text>
<text x="178.7" y="80.4">10</text>
<text x="178.7" y="82.7">11</text>
<text x="184.4" y="82.7">6</text>
<text x="184.4" y="80.4">7</text>
<text x="184.4" y="78.1">8</text>
<text x="14.3" y="87.5">C</text>
<text x="178.7" y="85.1">12</text>
<text x="178.7" y="87.5">13</text>
<text x="178.7" y="89.8">14</text>
<text x="184.4" y="89.8">3</text>
<text x="184.4" y="87.5">4</text>
<text x="184.4" y="85.1">5</text>
<text x="280.1" y="87.5">C</text>
<text x="178.7" y="92.1">15</text>
<text x="178.7" y="94.5">16</text>
<text x="184.4" y="94.5">1</text>
<text x="184.4" y="92.1">2</text>
<text x="178.7" y="129.7">9</text>
<text x="184.4" y="129.7">8</text>
<text x="14.3" y="132.1">B</text>
<text x="178.7" y="132.1">10</text>
<text x="178.7" y="134.4">11</text>
<text x="178.7" y="136.8">12</text>
<text x="184.4" y="136.8">5</text>
<text x="184.4" y="134.4">6</text>
<text x="184.4" y="132.1">7</text>
<text x="280.1" y="132.1">B</text>
<text x="178.7" y="139.1">13</text>
<text x="178.7" y="141.5">14</text>
<text x="178.7" y="143.8">15</text>
<text x="184.4" y="143.8">2</text>
<text x="184.4" y="141.5">3</text>
<text x="184.4" y="139.1">4</text>
<text x="178.7" y="146.1">16</text>
<text x="184.4" y="146.1">1</text>
<text x="138.8" y="164.9">1</text>
<text x="138.8" y="167.3">3</text>
<text x="144.4" y="164.9">2</text>
<text x="144.4" y="167.3">4</text>
<text x="138.8" y="169.6">5</text>
<text x="138.8" y="172">7</text>
<text x="144.4" y="169.6">6</text>
<text x="144.4" y="172">8</text>
<text x="14.3" y="176.7">A</text>
<text x="138.8" y="174.3">9</text>
<text x="138.8" y="176.7">11</text>
<text x="138.8" y="179">13</text>
<text x="143.3" y="174.3">10</text>
<text x="143.3" y="176.7">12</text>
<text x="143.3" y="179">14</text>
<text x="197.3" y="175.5">Title</text>
<text x="280.1" y="176.7">A</text>
<text x="138.8" y="181.4">15</text>
<text x="138.8" y="183.7">17</text>
<text x="143.3" y="181.4">16</text>
<text x="143.3" y="183.7">18</text>
<text x="197.3" y="182.6">Size</text>
<text x="209" y="182.6">Number</text>
<text x="256.1" y="182.6">Revision</text>
<text x="138.8" y="186.1">19</text>
<text x="143.3" y="186.1">20</text>
<text x="197.3" y="189.6">Date:</text>
<text x="197.3" y="192">File:</text>
<text x="198.5" y="186.1">A4</text>
<text x="207.9" y="189.6">7-Jan-2012</text>
<text x="207.9" y="192">D:\变频器\tu20111110\台湾变频器图纸.ddb</text>
<text x="244.3" y="189.6">Sheet</text>
<text x="244.3" y="192">Drawn By:</text>
<text x="250.9" y="189.6">of</text>
<text x="46.1" y="195.5">1</text>
<text x="113.6" y="195.5">2</text>
<text x="181.1" y="195.5">3</text>
<text x="248.6" y="195.5">4</text>
</g>
<g font-size="2.1" fill="#800000">
<text x="25.1" y="28.7">P</text>
<text x="116.7" y="28.7">+5V</text>
<text x="233.3" y="25.2">P</text>
<text x="143.9" y="31.1">G1</text>
<text x="168.7" y="35.7">+5V</text>
<text x="24.9" y="38.1">N</text>
<text x="116.7" y="40.5">+15V</text>
<text x="142.7" y="42.8">+5V</text>
<text x="143.9" y="47.5">G2</text>
<text x="236.6" y="47.5">U</text>
<text x="194" y="48.7">+15V</text>
<text x="142.7" y="59.3">+5V</text>
<text x="42.3" y="63.9">VREF</text>
<text x="116.7" y="63.9">-15V</text>
<text x="59.5" y="67.5">VREF</text>
<text x="128.4" y="73.3">+24V</text>
<text x="236.6" y="75.7">P</text>
<text x="143.9" y="78.1">G3</text>
<text x="168.7" y="82.7">+5V</text>
<text x="128.4" y="85.1">24G</text>
<text x="142.7" y="89.8">+5V</text>
<text x="143.9" y="94.5">G4</text>
<text x="194" y="95.7">+15V</text>
<text x="236.6" y="94.5">V</text>
<text x="142.7" y="106.2">+5V</text>
<text x="233.3" y="123.9">P</text>
<text x="143.9" y="129.7">G5</text>
<text x="20.5" y="132.1">P</text>
<text x="104.9" y="134.4">C/B-16</text>
<text x="168.7" y="134.4">+5V</text>
<text x="142.7" y="141.5">+5V</text>
<text x="143.9" y="146.1">G6</text>
<text x="194" y="147.3">+15V</text>
<text x="236.6" y="146.1">W</text>
<text x="18.8" y="150.9">VREF</text>
<text x="60.2" y="153.2">C/B-17</text>
<text x="142.7" y="157.9">+5V</text>
<text x="60.2" y="162.6">C/B-18</text>
<text x="125.3" y="164.9">+24V</text>
<text x="154.3" y="164.9">24G</text>
<text x="107.3" y="172">C/B-14</text>
<text x="127.4" y="172">G1</text>
<text x="154.3" y="172">G4</text>
<text x="125.3" y="179">+15V</text>
<text x="127.4" y="174.3">G2</text>
<text x="127.4" y="176.7">G3</text>
<text x="154.3" y="174.3">G5</text>
<text x="154.3" y="176.7">G6</text>
<text x="22.6" y="181.4">C/B-15</text>
<text x="126.3" y="186.1">+5V</text>
</g>
<g font-size="2.1" fill="#000080">
<text x="40.9" y="26.9">R?</text>
<text x="95" y="27.5">T?</text>
<text x="104.1" y="25.2">D?</text>
<text x="153.8" y="26.2">U?</text>
<text x="177.3" y="27.5">U?</text>
<text x="217.3" y="29.2">R?</text>
<text x="40.9" y="30.6">4.5R</text>
<text x="55" y="33.9">R?</text>
<text x="66.8" y="33.9">R?</text>
<text x="83.2" y="34.4">C?</text>
<text x="88.6" y="32.3">R?</text>
<text x="88.6" y="34.6">100K</text>
<text x="104.1" y="32.3">DIODE</text>
<text x="116.2" y="32">C?</text>
<text x="116.2" y="34.4">470u/10V</text>
<text x="153.8" y="36">74HC14</text>
<text x="217.3" y="32.9">100R</text>
<text x="53.4" y="39.3">R?</text>
<text x="53.4" y="41.7">100K</text>
<text x="55" y="37.6">100K</text>
<text x="66.8" y="37.6">100K</text>
<text x="83.2" y="36.7">CAP</text>
<text x="104.1" y="36.9">D?</text>
<text x="149.8" y="36.9">R?</text>
<text x="149.8" y="39.3">5.1K</text>
<text x="188.8" y="36.9">C?</text>
<text x="191.2" y="39.3">10u</text>
<text x="210.2" y="41.4">D?</text>
<text x="215.6" y="41.7">R?</text>
<text x="224.4" y="41.4">D?</text>
<text x="236.1" y="39.3">Q?</text>
<text x="236.1" y="41.7">IGBT</text>
<text x="45.4" y="46.3">C?</text>
<text x="78.6" y="46.1">DIODE</text>
<text x="80.9" y="43.8">D?</text>
<text x="104.1" y="44">DIODE</text>
<text x="116.2" y="43.8">C?</text>
<text x="116.2" y="46.1">100u/25V</text>
<text x="153.8" y="42.6">U?</text>
<text x="200.8" y="43.3">R?</text>
<text x="200.8" y="47">39R</text>
<text x="207.9" y="43.8">DIODE</text>
<text x="215.6" y="44">10K</text>
<text x="224.4" y="43.8">DIODE</text>
<text x="45.4" y="53.4">47u/25V</text>
<text x="57.1" y="48.7">D?</text>
<text x="69.2" y="50.3">R?</text>
<text x="81.1" y="50.8">Q?</text>
<text x="81.1" y="53.6">K2717</text>
<text x="153.8" y="52.4">74HC14</text>
<text x="177.3" y="51.1">IR2112S</text>
<text x="189.7" y="51.1">R?</text>
<text x="189.7" y="53.4">100R</text>
<text x="57.1" y="55.7">DIODE</text>
<text x="66.8" y="57.3">R?</text>
<text x="69.2" y="54.1">39R</text>
<text x="116.2" y="57.8">C?</text>
<text x="149.8" y="55.7">R?</text>
<text x="149.8" y="58.1">5.1K</text>
<text x="50" y="65.7" transform="rotate(-90 50 65.7)">8</text>
<text x="52.2" y="65.7" transform="rotate(-90 52.2 65.7)">7</text>
<text x="54.6" y="65.7" transform="rotate(-90 54.6 65.7)">6</text>
<text x="57" y="65.7" transform="rotate(-90 57 65.7)">5</text>
<text x="66.8" y="61.1">200R</text>
<text x="88.6" y="65.1">R?</text>
<text x="93.4" y="65.1">R?</text>
<text x="104.1" y="60.5">D?</text>
<text x="116.2" y="60.2">100u/25V</text>
<text x="215.6" y="62.8">R?</text>
<text x="215.6" y="65.1">10K</text>
<text x="224.4" y="62.5">D?</text>
<text x="224.4" y="64.9">DIODE</text>
<text x="236.1" y="62.8">Q?</text>
<text x="236.1" y="65.1">IGBT</text>
<text x="79.2" y="67.5">R?</text>
<text x="79.2" y="69.8">750R</text>
<text x="88.6" y="67.5">2R2</text>
<text x="93.4" y="67.5">2R2</text>
<text x="104.1" y="67.5">DIODE</text>
<text x="31.5" y="76.6">DIODE</text>
<text x="33.9" y="74.3">D?</text>
<text x="52.7" y="73.6">U?</text>
<text x="52.7" y="76">2842</text>
<text x="62.8" y="74.5">R?</text>
<text x="62.8" y="76.9">8.06K</text>
<text x="104.1" y="72.2">D?</text>
<text x="104.1" y="76.9">DIODE</text>
<text x="119.2" y="76.9">R?</text>
<text x="153.8" y="73.1">U?</text>
<text x="177.3" y="74.5">U?</text>
<text x="217.3" y="76.1">R?</text>
<text x="47.8" y="83.9">C?</text>
<text x="50" y="79.8" transform="rotate(-90 50 79.8)">1</text>
<text x="52.2" y="79.8" transform="rotate(-90 52.2 79.8)">2</text>
<text x="54.6" y="79.8" transform="rotate(-90 54.6 79.8)">3</text>
<text x="57" y="79.8" transform="rotate(-90 57 79.8)">4</text>
<text x="64.2" y="79.2">C?</text>
<text x="104.4" y="83.7">100u/35V</text>
<text x="106.8" y="81.3">C?</text>
<text x="119.2" y="79.2">5.6K</text>
<text x="127.9" y="79">C?</text>
<text x="127.9" y="81.3">104</text>
<text x="149.8" y="83.9">R?</text>
<text x="153.8" y="83">74HC14</text>
<text x="188.8" y="83.9">C?</text>
<text x="217.3" y="79.9">100R</text>
<text x="64.2" y="86.3">CAP</text>
<text x="149.8" y="86.3">5.1K</text>
<text x="153.8" y="89.6">U?</text>
<text x="191.2" y="86.3">10u</text>
<text x="210.2" y="88.4">D?</text>
<text x="215.6" y="88.6">R?</text>
<text x="224.4" y="88.4">D?</text>
<text x="236.1" y="86.3">Q?</text>
<text x="236.1" y="88.6">IGBT</text>
<text x="36" y="90.9">C?</text>
<text x="43.3" y="92.6">R?</text>
<text x="47.8" y="90.9">CAP</text>
<text x="55.7" y="93.3">R?</text>
<text x="55.7" y="95.7">1K</text>
<text x="80.9" y="93.1">C?</text>
<text x="80.9" y="95.4">CAP</text>
<text x="200.8" y="90.3">R?</text>
<text x="200.8" y="94">39R</text>
<text x="207.9" y="90.7">DIODE</text>
<text x="215.6" y="90.9">10K</text>
<text x="224.4" y="90.7">DIODE</text>
<text x="36" y="98">CAP</text>
<text x="43.3" y="96.4">RES1</text>
<text x="45.4" y="98.2">D?</text>
<text x="81.6" y="100.3">R?</text>
<text x="153.8" y="99.4">74HC14</text>
<text x="177.3" y="98">IR2112S</text>
<text x="189.7" y="98">R?</text>
<text x="189.7" y="100.3">100R</text>
<text x="45.4" y="104.8">ZENER2</text>
<text x="59.5" y="105.1">D?</text>
<text x="71.5" y="106.7">R?</text>
<text x="81.6" y="102.7">5.6K</text>
<text x="83.1" y="105.1">D?</text>
<text x="149.8" y="102.7">R?</text>
<text x="149.8" y="105.1">5.1K</text>
<text x="59.5" y="112.1">DIODE</text>
<text x="71.5" y="110.4">39R</text>
<text x="83.1" y="112.1">DIODE</text>
<text x="215.6" y="109.7">R?</text>
<text x="215.6" y="112.1">10K</text>
<text x="224.4" y="109.5">D?</text>
<text x="224.4" y="111.9">DIODE</text>
<text x="236.1" y="109.7">Q?</text>
<text x="236.1" y="112.1">IGBT</text>
<text x="83.2" y="114.2">C?</text>
<text x="83.2" y="116.6">220u/25V</text>
<text x="153.8" y="124.8">U?</text>
<text x="26.8" y="130.1">R?</text>
<text x="38.6" y="130.1">R?</text>
<text x="48" y="130.1">R?</text>
<text x="59.8" y="130.1">R?</text>
<text x="71.5" y="130.1">R?</text>
<text x="90.1" y="128.3">IC?</text>
<text x="177.3" y="126.2">U?</text>
<text x="217.3" y="127.9">R?</text>
<text x="217.3" y="131.6">100R</text>
<text x="26.8" y="134">200K</text>
<text x="38.6" y="134">200K</text>
<text x="48" y="134">200K</text>
<text x="59.8" y="134">200K</text>
<text x="69.8" y="135.6">R?</text>
<text x="69.8" y="137.9">8.06K</text>
<text x="71.5" y="134">10K</text>
<text x="83.2" y="135.3">C?</text>
<text x="83.2" y="137.7">CAP</text>
<text x="149.8" y="135.6">R?</text>
<text x="149.8" y="137.9">5.1K</text>
<text x="153.8" y="134.6">74HC14</text>
<text x="188.8" y="135.6">C?</text>
<text x="191.2" y="137.9">10u</text>
<text x="236.1" y="137.9">Q?</text>
<text x="90.1" y="140.5">074</text>
<text x="153.8" y="141.2">U?</text>
<text x="200.8" y="141.9">R?</text>
<text x="207.9" y="142.4">DIODE</text>
<text x="210.2" y="140.1">D?</text>
<text x="215.6" y="140.3">R?</text>
<text x="215.6" y="142.6">10K</text>
<text x="224.4" y="140.1">D?</text>
<text x="224.4" y="142.4">DIODE</text>
<text x="236.1" y="140.3">IGBT</text>
<text x="33.6" y="147.1">IC?</text>
<text x="177.3" y="149.7">IR2112S</text>
<text x="189.7" y="149.7">R?</text>
<text x="200.8" y="145.7">39R</text>
<text x="149.8" y="154.4">R?</text>
<text x="153.8" y="151.1">74HC14</text>
<text x="189.7" y="152">100R</text>
<text x="33.6" y="159.3">074</text>
<text x="48" y="159.1">RT</text>
<text x="137.3" y="161.4">JP?</text>
<text x="149.8" y="156.7">5.1K</text>
<text x="215.6" y="161.4">R?</text>
<text x="224.4" y="161.2">D?</text>
<text x="236.1" y="161.4">Q?</text>
<text x="50.1" y="166.1">温度传感器</text>
<text x="92.5" y="165.9">IC?</text>
<text x="215.6" y="163.8">10K</text>
<text x="224.4" y="163.5">DIODE</text>
<text x="236.1" y="163.8">IGBT</text>
<text x="36.2" y="170.1">R?</text>
<text x="36.2" y="173.8">1K</text>
<text x="45.4" y="168.2">IC?</text>
<text x="59.5" y="170.8">D?</text>
<text x="71.5" y="172.5">R?</text>
<text x="33.9" y="174.8">R?</text>
<text x="33.9" y="178.6">1.2K</text>
<text x="38.6" y="179.5">R?</text>
<text x="59.5" y="177.9">DIODE</text>
<text x="71.5" y="176.2">270R</text>
<text x="81.6" y="177.9">R?</text>
<text x="92.5" y="178.1">074</text>
<text x="36.2" y="183.2">10.5K</text>
<text x="45.4" y="180.4">074</text>
<text x="47.8" y="184.9">D?</text>
<text x="81.6" y="180.2">100K</text>
<text x="90.3" y="180">C?</text>
<text x="90.3" y="182.3">CAP</text>
<text x="266.7" y="184.9">V1.0</text>
<text x="47.8" y="192">DIODE</text>
<text x="137.3" y="189.6">20PIN</text>
<text x="264.3" y="192">李和明</text>
<text x="266.7" y="189.6">1/1</text>
</g>
</svg>
